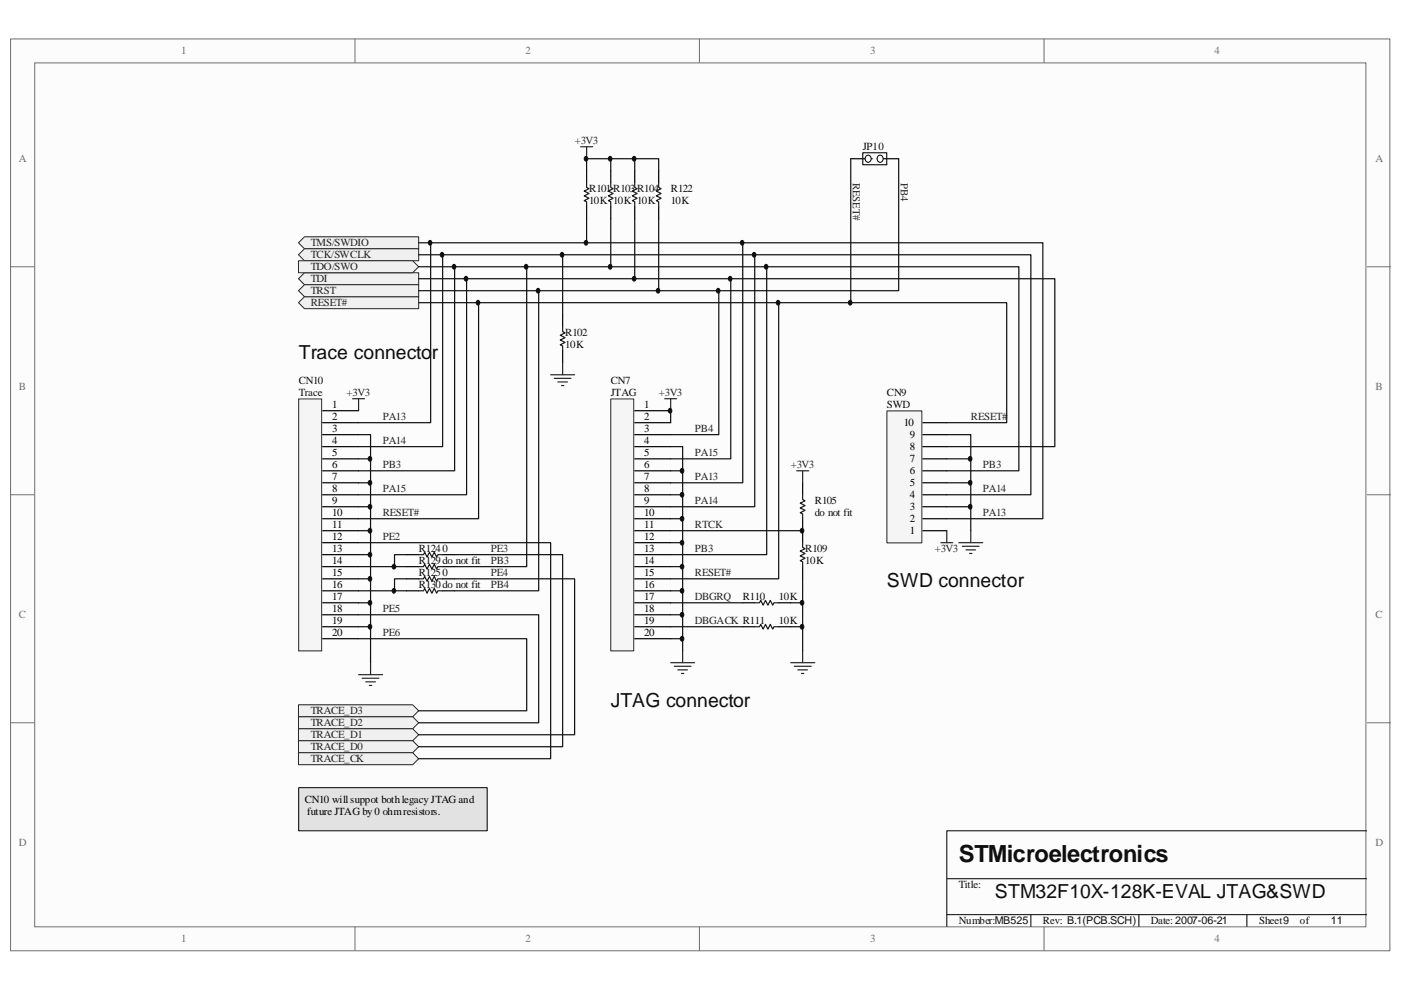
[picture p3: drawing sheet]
<svg xmlns="http://www.w3.org/2000/svg" width="297mm" height="210mm" viewBox="0 0 297 210" stroke-linecap="round" stroke-linejoin="round" font-family="sans-serif">
<path d="M2.3 8.3h292.4v193.3h-292.4z" fill="#fcfcfc"/>
<path d="M2.2 8.3h292.5v193.3h-292.5z" fill="none" stroke="#6e6e6e" stroke-width=".21"/>
<path d="M7.4 13.4h282.2v183.1h-282.2z" fill="#fcfcfc"/>
<g fill="none" stroke="#6e6e6e" stroke-width=".21">
<path d="M7.4 13.3h282.2v183.2h-282.2zM75.3 8.2v5.1M148.3 8.2v5.1M221.4 8.2v5.1M2.2 56.6h5.1M289.8 56.6h5.1M2.2 104.9h5.1M289.8 104.9h5.1M2.2 153.2h5.1M289.8 153.2h5.1M75.3 196.5v5.1M148.3 196.5v5.1"/>
<path d="M221.4 196.5v5.1"/>
</g>
<path d="M289.8 176.1h-89.1v20.4M200.7 186.3h89.1M200.7 193.9h89.1M218.6 193.9v2.6M241.5 193.9v2.6M264.4 193.9v2.6" fill="none" stroke="#000" stroke-width=".21"/>
<path d="M63.4 84.6h4.8v53.4h-4.8z" fill="#f5f5f5"/>
<path d="M63.3 84.6h4.9v53.4h-4.9z" fill="none" stroke="#262626" stroke-width=".21"/>
<g fill="none" stroke="#000" stroke-width=".25">
<path d="M124.4 36.2v2.5M129.5 36.2v2.5M134.6 36.2v2.5M124.4 43.9v2.5M129.5 43.9v2.5M134.6 43.9v2.5M119.3 66.7v2.6M119.3 74.4v2.5M68.4 87.1h7.6M68.4 89.6h7.6M68.4 92.2h7.6M68.4 94.7h7.6"/>
<path d="M68.4 97.3h7.6M68.4 99.8h7.6M68.4 102.4h7.6M68.4 104.9h7.6M68.4 107.4h7.6M68.4 110h7.6M68.4 112.5h7.6M68.4 115.1h7.6M68.4 117.6h7.6M170.2 102.4v2.5M170.2 110v2.5M68.4 120.1h7.6"/>
<path d="M68.4 122.7h7.6M68.4 125.3h7.6M68.4 127.8h7.6M68.4 130.3h7.6M68.4 132.9h7.6M68.4 135.4h7.6"/>
</g>
<path d="M124.4 36.2v-2.5h10.2v2.5M129.5 33.7v2.5M76 92.2h2.6v40.7h-2.6M76 97.3h2.6M76 117.6h2.6M76 112.5h2.6M76 107.4h2.6M76 102.4h2.6M76 127.8h2.6M76 122.7h2.6M76 120.1h10.2M78.6 132.9v7.6" fill="none" stroke="#0e0e0e" stroke-width=".25"/>
<path d="M123.1 31.1h2.5M124.4 31.1v2.6M74.8 84.5h2.5M76 84.5v2.6M76 143h5.1M76.8 143.8h3.5M77.6 144.6h2M78.3 145.3h.5M78.6 140.5v2.5" fill="none" stroke="#262626" stroke-width=".25"/>
<path d="M124.4 38.7v1.1l.5 .2-1 .5 1 .5-1 .5 1 .5-1 .5 .5 .3v1.1M129.5 38.7v1.1l.5 .2-1 .5 1 .5-1 .5 1 .5-1 .5 .5 .3v1.1M134.6 38.7v1.1l.5 .2-1 .5 1 .5-1 .5 1 .5-1 .5 .5 .3v1.1M119.3 69.3v1l.5 .3-1 .5 1 .5-1 .5 1 .5-1 .5 .5 .3v1M170.2 104.9v1l.5 .3-1 .5 1 .5-1 .5 1 .5-1 .5 .5 .3v1" fill="none" stroke="#1c1c1c" stroke-width=".25"/>
<path d="M129.5 84.6h4.9v53.4h-4.9z" fill="#f5f5f5"/>
<path d="M129.5 84.6h4.9v53.4h-4.9z" fill="none" stroke="#262626" stroke-width=".21"/>
<g fill="none" stroke="#000" stroke-width=".25">
<path d="M134.6 87.1h7.6M134.6 89.6h7.6M134.6 92.2h7.6M134.6 94.7h7.6M134.6 97.3h7.6M134.6 99.8h7.6M134.6 102.4h7.6M134.6 104.9h7.6M134.6 107.4h7.6M134.6 110h7.6M134.6 112.5h7.6M134.6 115.1h7.6"/>
<path d="M134.6 117.6h7.6M134.6 120.1h7.6M134.6 122.7h7.6M134.6 125.3h7.6M134.6 127.8h7.6M134.6 130.3h7.6M134.6 132.9h7.6M134.6 135.4h7.6M157.5 127.8h2.5M157.5 132.9h2.5M165.1 127.8h2.5M165.1 132.9h2.5"/>
</g>
<path d="M142.2 94.7h2.5v40.7h-2.5M142.2 99.8h2.5M142.2 115.1h2.5M142.2 110h2.5M142.2 104.9h2.5M142.2 130.3h2.5M142.2 125.3h2.5M142.2 120.1h2.5M144.7 135.4v2.6M167.6 127.8h2.6v10.2M167.6 132.9h2.6" fill="none" stroke="#0e0e0e" stroke-width=".25"/>
<g fill="none" stroke="#262626" stroke-width=".25">
<path d="M140.9 84.5h2.6M142.2 84.5v2.6M168.9 99.8h2.6M170.2 99.8v2.6M144.7 138v2.5M170.2 138v2.5M142.2 140.5h5.1M143 141.3h3.5M143.7 142h2.1M144.5 142.8h.5M167.6 140.5h5.2M168.4 141.3h3.6"/>
<path d="M169.2 142h2M169.9 142.8h.5"/>
</g>
<path d="M160 127.8h1l.3-.5 .5 1 .5-1 .5 1 .5-1 .5 1 .3-.5h1M160 132.9h1l.3-.5 .5 1 .5-1 .5 1 .5-1 .5 1 .3-.5h1" fill="none" stroke="#1c1c1c" stroke-width=".25"/>
<path d="M188.1 87.2h7.3v27.9h-7.3z" fill="#f5f5f5"/>
<path d="M188 87.1h7.4v28h-7.4z" fill="none" stroke="#262626" stroke-width=".21"/>
<g fill="none" stroke="#000" stroke-width=".25">
<path d="M186 33.7h4.5M195.7 99.8h5M195.7 97.3h5M195.7 94.7h5M195.7 92.2h5M195.7 89.6h5M170.2 112.5v2.6M195.7 112.5h5M195.7 110h5M195.7 107.4h5M195.7 104.9h5M195.7 102.4h5"/>
<path d="M170.2 120.1v2.6"/>
</g>
<path d="M199.5 115.1h2.5M200.7 112.5v2.6M203.3 115.1h5.1M204 115.8h3.6M204.8 116.6h2M205.6 117.3h.5M205.8 112.5v2.6" fill="none" stroke="#262626" stroke-width=".25"/>
<path d="M200.7 92.2h5.1v20.3M200.7 97.3h5.1M200.7 107.4h5.1M200.7 102.4h5.1" fill="none" stroke="#0e0e0e" stroke-width=".25"/>
<path d="M170.2 115.1v1l.5 .2-1 .5 1 .5-1 .6 1 .5-1 .5 .5 .2v1" fill="none" stroke="#1c1c1c" stroke-width=".25"/>
<path d="M186.2 33.1a.67 .67 0 0 1 .9 .1 .67 .67 0 0 1 0 .9 .67 .67 0 0 1-.9 .1 .86 .86 0 0 1 0-1.1z" fill-rule="evenodd" fill="#fcfcfc"/>
<path d="M186.2 33.1a.67 .67 0 0 1 .9 .1 .67 .67 0 0 1 0 .9 .67 .67 0 0 1-.9 .1 .86 .86 0 0 1 0-1.1z" fill="none" stroke="#000" stroke-width=".21"/>
<path d="M180.4 33.7h4.6" fill="none" stroke="#000" stroke-width=".25"/>
<path d="M183.6 33.1a.67 .67 0 0 1 .9 .1 .67 .67 0 0 1 0 .9 .67 .67 0 0 1-.9 .1 .86 .86 0 0 1 0-1.1z" fill-rule="evenodd" fill="#fcfcfc"/>
<path d="M183.6 33.1a.67 .67 0 0 1 .9 .1 .67 .67 0 0 1 0 .9 .67 .67 0 0 1-.9 .1 .86 .86 0 0 1 0-1.1z" fill="none" stroke="#000" stroke-width=".21"/>
<path d="M139.7 38.7v1.1l.5 .2-1.1 .5 1.1 .5-1.1 .5 1.1 .5-1.1 .5 .6 .3v1.1M182.9 32.4h5.1v2.5h-5.1zM88.8 117.6h1l.2-.5 .5 1 .6-1 .5 1 .5-1 .5 1 .2-.5h1M88.8 120.1h1l.2-.5 .5 1.1 .6-1.1 .5 1.1 .5-1.1 .5 1.1 .2-.6h1M88.8 122.7h1l.2-.5 .5 1 .6-1 .5 1 .5-1 .5 1 .2-.5h1M88.8 125.3h1l.2-.5 .5 1 .6-1 .5 1 .5-1 .5 1 .2-.5h1" fill="none" stroke="#1c1c1c" stroke-width=".25"/>
<path d="M142.2 87.1v2.5M86.2 117.6h-2.6v2.5M142.2 112.5h28M76 125.3h10.2M86.2 122.7h-2.6v2.6M142.2 127.8h15.3M142.2 132.9h15.3M170.2 122.7v5.1" fill="none" stroke="#0e0e0e" stroke-width=".25"/>
<path d="M139.7 36.2v2.5M139.7 43.9v2.5M86.2 117.6h2.6M93.8 117.6h2.6M86.2 120.1h2.6M86.2 122.7h2.6M86.2 125.3h2.6M93.8 120.1h2.6M93.8 122.7h2.6M93.8 125.3h2.6" fill="none" stroke="#000" stroke-width=".25"/>
<path d="M63.4 167h39.9v9.1h-39.9z" fill="#e2e2e2"/>
<path d="M63.3 167h40v9.1h-40z" fill="none" stroke="#000" stroke-width=".21"/>
<path d="M64.6 57.8h24.2v2.6h-24.2l-1.3-1.3z" fill-rule="evenodd" fill="#f0f0f0"/>
<path d="M64.6 57.8h24.2v2.6h-24.2l-1.3-1.3z" fill="none" stroke="#262626" stroke-width=".21"/>
<path d="M63.3 64.2l1.3-1.3h24.2v2.5h-24.2z" fill-rule="evenodd" fill="#f0f0f0"/>
<path d="M63.3 64.2l1.3-1.3h24.2v2.5h-24.2z" fill="none" stroke="#262626" stroke-width=".21"/>
<path d="M63.3 149.4h24.2l1.3 1.3-1.3 1.3h-24.2z" fill-rule="evenodd" fill="#f0f0f0"/>
<path d="M63.3 149.4h24.2l1.3 1.3-1.3 1.3h-24.2z" fill="none" stroke="#262626" stroke-width=".21"/>
<path d="M63.3 152h24.2l1.3 1.2-1.3 1.3h-24.2z" fill-rule="evenodd" fill="#f0f0f0"/>
<path d="M63.3 152h24.2l1.3 1.2-1.3 1.3h-24.2z" fill="none" stroke="#262626" stroke-width=".21"/>
<path d="M63.3 154.5h24.2l1.3 1.3-1.3 1.3h-24.2z" fill-rule="evenodd" fill="#f0f0f0"/>
<path d="M63.3 154.5h24.2l1.3 1.3-1.3 1.3h-24.2z" fill="none" stroke="#262626" stroke-width=".21"/>
<path d="M63.3 157.1h24.2l1.3 1.2-1.3 1.3h-24.2z" fill-rule="evenodd" fill="#f0f0f0"/>
<path d="M63.3 157.1h24.2l1.3 1.2-1.3 1.3h-24.2z" fill="none" stroke="#262626" stroke-width=".21"/>
<path d="M63.3 159.6h24.2l1.3 1.3-1.3 1.2h-24.2z" fill-rule="evenodd" fill="#f0f0f0"/>
<path d="M63.3 159.6h24.2l1.3 1.3-1.3 1.2h-24.2z" fill="none" stroke="#262626" stroke-width=".21"/>
<path d="M64.6 60.4h24.2v2.5h-24.2l-1.3-1.3z" fill-rule="evenodd" fill="#f0f0f0"/>
<path d="M64.6 60.4h24.2v2.5h-24.2l-1.3-1.3z" fill="none" stroke="#262626" stroke-width=".21"/>
<path d="M64.6 50.2h24.2v2.5h-24.2l-1.3-1.2z" fill-rule="evenodd" fill="#f0f0f0"/>
<path d="M64.6 50.2h24.2v2.5h-24.2l-1.3-1.2z" fill="none" stroke="#262626" stroke-width=".21"/>
<path d="M64.6 52.7h24.2v2.6h-24.2l-1.3-1.3z" fill-rule="evenodd" fill="#f0f0f0"/>
<path d="M64.6 52.7h24.2v2.6h-24.2l-1.3-1.3z" fill="none" stroke="#262626" stroke-width=".21"/>
<path d="M63.3 55.3h24.2l1.3 1.3-1.3 1.2h-24.2z" fill-rule="evenodd" fill="#f0f0f0"/>
<path d="M63.3 55.3h24.2l1.3 1.3-1.3 1.2h-24.2z" fill="none" stroke="#262626" stroke-width=".21"/>
<g fill="none" stroke="#0e0e0e" stroke-width=".25">
<path d="M134.6 33.7h5.1v2.5M180.4 33.7v30.5M190.5 33.7v27.9h-38.1M88.8 51.5h2.5v38.1h-15.3M88.8 54h5v40.7h-17.8M88.8 56.6h7.6v43.2h-20.4M88.8 59.1h10.1v45.8h-22.9M91.3 51.5h66.2v50.9h-15.3M93.8 54h66.2v53.4h-17.8M98.9 59.1h56v38.2h-12.7M111.7 56.6v63.5h-15.3M119.3 54v12.7"/>
<path d="M124.4 46.4v5.1M129.5 46.4v10.2h-33.1M129.5 56.6h33.1v61h-20.4M134.6 46.4v12.7M139.7 46.4v15.2M154.9 59.1h68.7v35.6h-22.9M157.5 51.5h63.6v58.5h-20.4M160 54h58.6v50.9h-17.9M162.6 56.6h53.4v43.2h-15.3M88.8 64.2h12.7v45.8h-25.5M88.8 61.6h25.4v63.7h-17.8M101.5 64.2h63.6v58.5h-22.9"/>
<path d="M114.2 61.6h38.2v30.6h-10.2M165.1 64.2h48.3v25.4h-12.7M76 115.1h40.8v45.8h-28M96.4 117.6h22.9v40.7h-30.5M76 130.3h38.2v22.9h-25.4M76 135.4h35.7v15.3h-22.9M96.4 122.7h25.4v33.1h-33"/>
</g>
<path d="M116.8 79.5h5M119.3 76.9v2.6M117.5 80.2h3.6M118.3 81h2M119 81.7h.5" fill="none" stroke="#262626" stroke-width=".25"/>
<path d="M78.2 132.4a.46 .46 0 0 1 .6 .5 .46 .46 0 0 1-.6 .4 .61 .61 0 0 1 0-.9z" fill-rule="evenodd" fill="#0e0e0e"/>
<path d="M78.2 132.4a.46 .46 0 0 1 .6 .5 .46 .46 0 0 1-.6 .4 .61 .61 0 0 1 0-.9z" fill="none" stroke="#0e0e0e" stroke-width=".21"/>
<path d="M78.2 127.4a.45 .45 0 0 1 .6 .4 .45 .45 0 0 1-.6 .4 .6 .6 0 0 1 0-.8z" fill-rule="evenodd" fill="#0e0e0e"/>
<path d="M78.2 127.4a.45 .45 0 0 1 .6 .4 .45 .45 0 0 1-.6 .4 .6 .6 0 0 1 0-.8z" fill="none" stroke="#0e0e0e" stroke-width=".21"/>
<path d="M78.2 122.3a.45 .45 0 0 1 .6 .4 .45 .45 0 0 1-.6 .5 .6 .6 0 0 1 0-.9z" fill-rule="evenodd" fill="#0e0e0e"/>
<path d="M78.2 122.3a.45 .45 0 0 1 .6 .4 .45 .45 0 0 1-.6 .5 .6 .6 0 0 1 0-.9z" fill="none" stroke="#0e0e0e" stroke-width=".21"/>
<path d="M78.2 117.2a.45 .45 0 0 1 .6 .4 .45 .45 0 0 1-.6 .4 .6 .6 0 0 1 0-.8z" fill-rule="evenodd" fill="#0e0e0e"/>
<path d="M78.2 117.2a.45 .45 0 0 1 .6 .4 .45 .45 0 0 1-.6 .4 .6 .6 0 0 1 0-.8z" fill="none" stroke="#0e0e0e" stroke-width=".21"/>
<path d="M78.2 112.1a.46 .46 0 0 1 .6 .4 .46 .46 0 0 1-.6 .5 .61 .61 0 0 1 0-.9z" fill-rule="evenodd" fill="#0e0e0e"/>
<path d="M78.2 112.1a.46 .46 0 0 1 .6 .4 .46 .46 0 0 1-.6 .5 .61 .61 0 0 1 0-.9z" fill="none" stroke="#0e0e0e" stroke-width=".21"/>
<path d="M78.2 107a.46 .46 0 0 1 .6 .4 .46 .46 0 0 1-.6 .5 .61 .61 0 0 1 0-.9z" fill-rule="evenodd" fill="#0e0e0e"/>
<path d="M78.2 107a.46 .46 0 0 1 .6 .4 .46 .46 0 0 1-.6 .5 .61 .61 0 0 1 0-.9z" fill="none" stroke="#0e0e0e" stroke-width=".21"/>
<path d="M78.2 101.9a.45 .45 0 0 1 .6 .5 .45 .45 0 0 1-.6 .4 .6 .6 0 0 1 0-.9z" fill-rule="evenodd" fill="#0e0e0e"/>
<path d="M78.2 101.9a.45 .45 0 0 1 .6 .5 .45 .45 0 0 1-.6 .4 .6 .6 0 0 1 0-.9z" fill="none" stroke="#0e0e0e" stroke-width=".21"/>
<path d="M78.2 96.8a.45 .45 0 0 1 .6 .5 .45 .45 0 0 1-.6 .4 .6 .6 0 0 1 0-.9z" fill-rule="evenodd" fill="#0e0e0e"/>
<path d="M78.2 96.8a.45 .45 0 0 1 .6 .5 .45 .45 0 0 1-.6 .4 .6 .6 0 0 1 0-.9z" fill="none" stroke="#0e0e0e" stroke-width=".21"/>
<path d="M83.3 124.8a.45 .45 0 0 1 .6 .5 .45 .45 0 0 1-.6 .4 .6 .6 0 0 1 0-.9z" fill-rule="evenodd" fill="#0e0e0e"/>
<path d="M83.3 124.8a.45 .45 0 0 1 .6 .5 .45 .45 0 0 1-.6 .4 .6 .6 0 0 1 0-.9z" fill="none" stroke="#0e0e0e" stroke-width=".21"/>
<path d="M83.3 119.7a.45 .45 0 0 1 .6 .4 .45 .45 0 0 1-.6 .5 .6 .6 0 0 1 0-.9z" fill-rule="evenodd" fill="#0e0e0e"/>
<path d="M83.3 119.7a.45 .45 0 0 1 .6 .4 .45 .45 0 0 1-.6 .5 .6 .6 0 0 1 0-.9z" fill="none" stroke="#0e0e0e" stroke-width=".21"/>
<path d="M91 51a.45 .45 0 0 1 .6 .5 .45 .45 0 0 1-.6 .4 .6 .6 0 0 1 0-.9z" fill-rule="evenodd" fill="#0e0e0e"/>
<path d="M91 51a.45 .45 0 0 1 .6 .5 .45 .45 0 0 1-.6 .4 .6 .6 0 0 1 0-.9z" fill="none" stroke="#0e0e0e" stroke-width=".21"/>
<path d="M93.5 53.6a.46 .46 0 0 1 .6 .4 .46 .46 0 0 1-.6 .5 .61 .61 0 0 1 0-.9z" fill-rule="evenodd" fill="#0e0e0e"/>
<path d="M93.5 53.6a.46 .46 0 0 1 .6 .4 .46 .46 0 0 1-.6 .5 .61 .61 0 0 1 0-.9z" fill="none" stroke="#0e0e0e" stroke-width=".21"/>
<path d="M96.1 56.1a.46 .46 0 0 1 .5 .5 .46 .46 0 0 1-.5 .4 .61 .61 0 0 1 0-.9z" fill-rule="evenodd" fill="#0e0e0e"/>
<path d="M96.1 56.1a.46 .46 0 0 1 .5 .5 .46 .46 0 0 1-.5 .4 .61 .61 0 0 1 0-.9z" fill="none" stroke="#0e0e0e" stroke-width=".21"/>
<path d="M98.6 58.7a.46 .46 0 0 1 .6 .4 .46 .46 0 0 1-.6 .4 .61 .61 0 0 1 0-.8z" fill-rule="evenodd" fill="#0e0e0e"/>
<path d="M98.6 58.7a.46 .46 0 0 1 .6 .4 .46 .46 0 0 1-.6 .4 .61 .61 0 0 1 0-.8z" fill="none" stroke="#0e0e0e" stroke-width=".21"/>
<path d="M101.1 63.7a.45 .45 0 0 1 .6 .5 .45 .45 0 0 1-.6 .4 .6 .6 0 0 1 0-.9z" fill-rule="evenodd" fill="#0e0e0e"/>
<path d="M101.1 63.7a.45 .45 0 0 1 .6 .5 .45 .45 0 0 1-.6 .4 .6 .6 0 0 1 0-.9z" fill="none" stroke="#0e0e0e" stroke-width=".21"/>
<path d="M111.4 56.1a.46 .46 0 0 1 .5 .5 .46 .46 0 0 1-.5 .4 .61 .61 0 0 1 0-.9z" fill-rule="evenodd" fill="#0e0e0e"/>
<path d="M111.4 56.1a.46 .46 0 0 1 .5 .5 .46 .46 0 0 1-.5 .4 .61 .61 0 0 1 0-.9z" fill="none" stroke="#0e0e0e" stroke-width=".21"/>
<path d="M113.9 61.2a.45 .45 0 0 1 .6 .4 .45 .45 0 0 1-.6 .5 .6 .6 0 0 1 0-.9z" fill-rule="evenodd" fill="#0e0e0e"/>
<path d="M113.9 61.2a.45 .45 0 0 1 .6 .4 .45 .45 0 0 1-.6 .5 .6 .6 0 0 1 0-.9z" fill="none" stroke="#0e0e0e" stroke-width=".21"/>
<path d="M119 53.6a.46 .46 0 0 1 .5 .4 .46 .46 0 0 1-.5 .5 .61 .61 0 0 1 0-.9z" fill-rule="evenodd" fill="#0e0e0e"/>
<path d="M119 53.6a.46 .46 0 0 1 .5 .4 .46 .46 0 0 1-.5 .5 .61 .61 0 0 1 0-.9z" fill="none" stroke="#0e0e0e" stroke-width=".21"/>
<path d="M124.1 51a.45 .45 0 0 1 .5 .5 .45 .45 0 0 1-.5 .4 .6 .6 0 0 1 0-.9z" fill-rule="evenodd" fill="#0e0e0e"/>
<path d="M124.1 51a.45 .45 0 0 1 .5 .5 .45 .45 0 0 1-.5 .4 .6 .6 0 0 1 0-.9z" fill="none" stroke="#0e0e0e" stroke-width=".21"/>
<path d="M124.1 33.2a.46 .46 0 0 1 .5 .5 .46 .46 0 0 1-.5 .4 .61 .61 0 0 1 0-.9z" fill-rule="evenodd" fill="#0e0e0e"/>
<path d="M124.1 33.2a.46 .46 0 0 1 .5 .5 .46 .46 0 0 1-.5 .4 .61 .61 0 0 1 0-.9z" fill="none" stroke="#0e0e0e" stroke-width=".21"/>
<path d="M129.2 56.1a.46 .46 0 0 1 .5 .5 .46 .46 0 0 1-.5 .4 .61 .61 0 0 1 0-.9z" fill-rule="evenodd" fill="#0e0e0e"/>
<path d="M129.2 56.1a.46 .46 0 0 1 .5 .5 .46 .46 0 0 1-.5 .4 .61 .61 0 0 1 0-.9z" fill="none" stroke="#0e0e0e" stroke-width=".21"/>
<path d="M129.2 33.2a.46 .46 0 0 1 .5 .5 .46 .46 0 0 1-.5 .4 .61 .61 0 0 1 0-.9z" fill-rule="evenodd" fill="#0e0e0e"/>
<path d="M129.2 33.2a.46 .46 0 0 1 .5 .5 .46 .46 0 0 1-.5 .4 .61 .61 0 0 1 0-.9z" fill="none" stroke="#0e0e0e" stroke-width=".21"/>
<path d="M134.3 58.7a.46 .46 0 0 1 .5 .4 .46 .46 0 0 1-.5 .4 .61 .61 0 0 1 0-.8z" fill-rule="evenodd" fill="#0e0e0e"/>
<path d="M134.3 58.7a.46 .46 0 0 1 .5 .4 .46 .46 0 0 1-.5 .4 .61 .61 0 0 1 0-.8z" fill="none" stroke="#0e0e0e" stroke-width=".21"/>
<path d="M134.3 33.2a.46 .46 0 0 1 .5 .5 .46 .46 0 0 1-.5 .4 .61 .61 0 0 1 0-.9z" fill-rule="evenodd" fill="#0e0e0e"/>
<path d="M134.3 33.2a.46 .46 0 0 1 .5 .5 .46 .46 0 0 1-.5 .4 .61 .61 0 0 1 0-.9z" fill="none" stroke="#0e0e0e" stroke-width=".21"/>
<path d="M139.3 61.2a.45 .45 0 0 1 .6 .4 .45 .45 0 0 1-.6 .5 .6 .6 0 0 1 0-.9z" fill-rule="evenodd" fill="#0e0e0e"/>
<path d="M139.3 61.2a.45 .45 0 0 1 .6 .4 .45 .45 0 0 1-.6 .5 .6 .6 0 0 1 0-.9z" fill="none" stroke="#0e0e0e" stroke-width=".21"/>
<path d="M141.9 86.6a.45 .45 0 0 1 .5 .5 .45 .45 0 0 1-.5 .4 .6 .6 0 0 1 0-.9z" fill-rule="evenodd" fill="#0e0e0e"/>
<path d="M141.9 86.6a.45 .45 0 0 1 .5 .5 .45 .45 0 0 1-.5 .4 .6 .6 0 0 1 0-.9z" fill="none" stroke="#0e0e0e" stroke-width=".21"/>
<path d="M144.4 135a.46 .46 0 0 1 .6 .4 .46 .46 0 0 1-.6 .5 .61 .61 0 0 1 0-.9z" fill-rule="evenodd" fill="#0e0e0e"/>
<path d="M144.4 135a.46 .46 0 0 1 .6 .4 .46 .46 0 0 1-.6 .5 .61 .61 0 0 1 0-.9z" fill="none" stroke="#0e0e0e" stroke-width=".21"/>
<path d="M144.4 129.9a.45 .45 0 0 1 .6 .4 .45 .45 0 0 1-.6 .5 .6 .6 0 0 1 0-.9z" fill-rule="evenodd" fill="#0e0e0e"/>
<path d="M144.4 129.9a.45 .45 0 0 1 .6 .4 .45 .45 0 0 1-.6 .5 .6 .6 0 0 1 0-.9z" fill="none" stroke="#0e0e0e" stroke-width=".21"/>
<path d="M144.4 124.8a.45 .45 0 0 1 .6 .5 .45 .45 0 0 1-.6 .4 .6 .6 0 0 1 0-.9z" fill-rule="evenodd" fill="#0e0e0e"/>
<path d="M144.4 124.8a.45 .45 0 0 1 .6 .5 .45 .45 0 0 1-.6 .4 .6 .6 0 0 1 0-.9z" fill="none" stroke="#0e0e0e" stroke-width=".21"/>
<path d="M144.4 119.7a.45 .45 0 0 1 .6 .4 .45 .45 0 0 1-.6 .5 .6 .6 0 0 1 0-.9z" fill-rule="evenodd" fill="#0e0e0e"/>
<path d="M144.4 119.7a.45 .45 0 0 1 .6 .4 .45 .45 0 0 1-.6 .5 .6 .6 0 0 1 0-.9z" fill="none" stroke="#0e0e0e" stroke-width=".21"/>
<path d="M144.4 114.6a.45 .45 0 0 1 .6 .5 .45 .45 0 0 1-.6 .4 .6 .6 0 0 1 0-.9z" fill-rule="evenodd" fill="#0e0e0e"/>
<path d="M144.4 114.6a.45 .45 0 0 1 .6 .5 .45 .45 0 0 1-.6 .4 .6 .6 0 0 1 0-.9z" fill="none" stroke="#0e0e0e" stroke-width=".21"/>
<path d="M144.4 109.5a.46 .46 0 0 1 .6 .5 .46 .46 0 0 1-.6 .4 .61 .61 0 0 1 0-.9z" fill-rule="evenodd" fill="#0e0e0e"/>
<path d="M144.4 109.5a.46 .46 0 0 1 .6 .5 .46 .46 0 0 1-.6 .4 .61 .61 0 0 1 0-.9z" fill="none" stroke="#0e0e0e" stroke-width=".21"/>
<path d="M144.4 104.5a.45 .45 0 0 1 .6 .4 .45 .45 0 0 1-.6 .4 .6 .6 0 0 1 0-.8z" fill-rule="evenodd" fill="#0e0e0e"/>
<path d="M144.4 104.5a.45 .45 0 0 1 .6 .4 .45 .45 0 0 1-.6 .4 .6 .6 0 0 1 0-.8z" fill="none" stroke="#0e0e0e" stroke-width=".21"/>
<path d="M144.4 99.4a.45 .45 0 0 1 .6 .4 .45 .45 0 0 1-.6 .5 .6 .6 0 0 1 0-.9z" fill-rule="evenodd" fill="#0e0e0e"/>
<path d="M144.4 99.4a.45 .45 0 0 1 .6 .4 .45 .45 0 0 1-.6 .5 .6 .6 0 0 1 0-.9z" fill="none" stroke="#0e0e0e" stroke-width=".21"/>
<path d="M152.1 61.2a.45 .45 0 0 1 .6 .4 .45 .45 0 0 1-.6 .5 .6 .6 0 0 1 0-.9z" fill-rule="evenodd" fill="#0e0e0e"/>
<path d="M152.1 61.2a.45 .45 0 0 1 .6 .4 .45 .45 0 0 1-.6 .5 .6 .6 0 0 1 0-.9z" fill="none" stroke="#0e0e0e" stroke-width=".21"/>
<path d="M154.6 58.7a.46 .46 0 0 1 .6 .4 .46 .46 0 0 1-.6 .4 .61 .61 0 0 1 0-.8z" fill-rule="evenodd" fill="#0e0e0e"/>
<path d="M154.6 58.7a.46 .46 0 0 1 .6 .4 .46 .46 0 0 1-.6 .4 .61 .61 0 0 1 0-.8z" fill="none" stroke="#0e0e0e" stroke-width=".21"/>
<path d="M157.2 51a.45 .45 0 0 1 .5 .5 .45 .45 0 0 1-.5 .4 .6 .6 0 0 1 0-.9z" fill-rule="evenodd" fill="#0e0e0e"/>
<path d="M157.2 51a.45 .45 0 0 1 .5 .5 .45 .45 0 0 1-.5 .4 .6 .6 0 0 1 0-.9z" fill="none" stroke="#0e0e0e" stroke-width=".21"/>
<path d="M159.7 53.6a.46 .46 0 0 1 .6 .4 .46 .46 0 0 1-.6 .5 .61 .61 0 0 1 0-.9z" fill-rule="evenodd" fill="#0e0e0e"/>
<path d="M159.7 53.6a.46 .46 0 0 1 .6 .4 .46 .46 0 0 1-.6 .5 .61 .61 0 0 1 0-.9z" fill="none" stroke="#0e0e0e" stroke-width=".21"/>
<path d="M162.2 56.1a.46 .46 0 0 1 .6 .5 .46 .46 0 0 1-.6 .4 .61 .61 0 0 1 0-.9z" fill-rule="evenodd" fill="#0e0e0e"/>
<path d="M162.2 56.1a.46 .46 0 0 1 .6 .5 .46 .46 0 0 1-.6 .4 .61 .61 0 0 1 0-.9z" fill="none" stroke="#0e0e0e" stroke-width=".21"/>
<path d="M164.8 63.7a.45 .45 0 0 1 .6 .5 .45 .45 0 0 1-.6 .4 .6 .6 0 0 1 0-.9z" fill-rule="evenodd" fill="#0e0e0e"/>
<path d="M164.8 63.7a.45 .45 0 0 1 .6 .5 .45 .45 0 0 1-.6 .4 .6 .6 0 0 1 0-.9z" fill="none" stroke="#0e0e0e" stroke-width=".21"/>
<path d="M169.9 132.4a.46 .46 0 0 1 .5 .5 .46 .46 0 0 1-.5 .4 .61 .61 0 0 1 0-.9z" fill-rule="evenodd" fill="#0e0e0e"/>
<path d="M169.9 132.4a.46 .46 0 0 1 .5 .5 .46 .46 0 0 1-.5 .4 .61 .61 0 0 1 0-.9z" fill="none" stroke="#0e0e0e" stroke-width=".21"/>
<path d="M169.9 127.4a.45 .45 0 0 1 .5 .4 .45 .45 0 0 1-.5 .4 .6 .6 0 0 1 0-.8z" fill-rule="evenodd" fill="#0e0e0e"/>
<path d="M169.9 127.4a.45 .45 0 0 1 .5 .4 .45 .45 0 0 1-.5 .4 .6 .6 0 0 1 0-.8z" fill="none" stroke="#0e0e0e" stroke-width=".21"/>
<path d="M169.9 112.1a.46 .46 0 0 1 .5 .4 .46 .46 0 0 1-.5 .5 .61 .61 0 0 1 0-.9z" fill-rule="evenodd" fill="#0e0e0e"/>
<path d="M169.9 112.1a.46 .46 0 0 1 .5 .4 .46 .46 0 0 1-.5 .5 .61 .61 0 0 1 0-.9z" fill="none" stroke="#0e0e0e" stroke-width=".21"/>
<path d="M180.1 63.7a.45 .45 0 0 1 .5 .5 .45 .45 0 0 1-.5 .4 .6 .6 0 0 1 0-.9z" fill-rule="evenodd" fill="#0e0e0e"/>
<path d="M180.1 63.7a.45 .45 0 0 1 .5 .5 .45 .45 0 0 1-.5 .4 .6 .6 0 0 1 0-.9z" fill="none" stroke="#0e0e0e" stroke-width=".21"/>
<path d="M205.5 107a.46 .46 0 0 1 .6 .4 .46 .46 0 0 1-.6 .5 .61 .61 0 0 1 0-.9z" fill-rule="evenodd" fill="#0e0e0e"/>
<path d="M205.5 107a.46 .46 0 0 1 .6 .4 .46 .46 0 0 1-.6 .5 .61 .61 0 0 1 0-.9z" fill="none" stroke="#0e0e0e" stroke-width=".21"/>
<path d="M205.5 101.9a.45 .45 0 0 1 .6 .5 .45 .45 0 0 1-.6 .4 .6 .6 0 0 1 0-.9z" fill-rule="evenodd" fill="#0e0e0e"/>
<path d="M205.5 101.9a.45 .45 0 0 1 .6 .5 .45 .45 0 0 1-.6 .4 .6 .6 0 0 1 0-.9z" fill="none" stroke="#0e0e0e" stroke-width=".21"/>
<path d="M205.5 96.8a.45 .45 0 0 1 .6 .5 .45 .45 0 0 1-.6 .4 .6 .6 0 0 1 0-.9z" fill-rule="evenodd" fill="#0e0e0e"/>
<path d="M205.5 96.8a.45 .45 0 0 1 .6 .5 .45 .45 0 0 1-.6 .4 .6 .6 0 0 1 0-.9z" fill="none" stroke="#0e0e0e" stroke-width=".21"/>
<text font-size="5" fill="#0e0e0e" x="203.3" y="182.7">STMicroelectronics</text>
<g font-size="4.1" fill="#0e0e0e">
<text x="63.3" y="76">Trace connector</text>
<text x="188" y="124.4">SWD connector</text>
<text x="129.5" y="149.8">JTAG connector</text>
<text x="210.9" y="190.5">STM32F10X-128K-EVAL JTAG&amp;SWD</text>
</g>
<g font-size="2.3" fill="#706f64">
<text x="38.4" y="11.5">1</text>
<text x="111.4" y="11.5">2</text>
<text x="184.5" y="11.5">3</text>
<text x="257.5" y="11.5">4</text>
<text x="4" y="34.4">A</text>
<text x="291.6" y="34.4">A</text>
<text x="4" y="82.7">B</text>
<text x="291.6" y="82.7">B</text>
<text x="4" y="131.1">C</text>
<text x="291.6" y="131.1">C</text>
<text x="4" y="179.4">D</text>
<text x="291.6" y="179.4">D</text>
<text x="38.4" y="199.8">1</text>
<text x="111.4" y="199.8">2</text>
<text x="184.5" y="199.8">3</text>
<text x="257.5" y="199.8">4</text>
</g>
<g font-size="2.3" fill="#262626">
<text x="121.9" y="30.6">+3V3</text>
<text x="180.8" y="38.8" transform="rotate(90 180.8 38.8)">RESET#</text>
<text x="191" y="38.8" transform="rotate(90 191 38.8)">PB4</text>
<text x="65.9" y="52.2">TMS/SWDIO</text>
<text x="65.9" y="59.9">TDI</text>
<text x="65.9" y="54.7">TCK/SWCLK</text>
<text x="65.9" y="57.3">TDO/SWO</text>
<text x="65.9" y="64.9">RESET#</text>
<text x="65.9" y="62.4">TRST</text>
<text x="73.5" y="84">+3V3</text>
<text x="139.7" y="84">+3V3</text>
<text x="81.1" y="89.1">PA13</text>
<text x="205.9" y="89.1">RESET#</text>
<text x="81.1" y="94.2">PA14</text>
<text x="147.3" y="91.7">PB4</text>
<text x="81.1" y="99.3">PB3</text>
<text x="147.3" y="101.8">PA13</text>
<text x="147.3" y="96.7">PA15</text>
<text x="167.7" y="99.3">+3V3</text>
<text x="208.4" y="99.3">PB3</text>
<text x="81.1" y="104.4">PA15</text>
<text x="147.3" y="106.9">PA14</text>
<text x="208.4" y="104.4">PA14</text>
<text x="81.1" y="109.4">RESET#</text>
<text x="147.3" y="112">RTCK</text>
<text x="208.4" y="109.4">PA13</text>
<text x="81.1" y="114.6">PE2</text>
<text x="104.1" y="117.1">PE3</text>
<text x="104.1" y="119.6">PB3</text>
<text x="147.3" y="117.1">PB3</text>
<text x="198.2" y="117.1">+3V3</text>
<text x="104.1" y="122.2">PE4</text>
<text x="104.1" y="124.7">PB4</text>
<text x="147.3" y="122.2">RESET#</text>
<text x="81.1" y="129.8">PE5</text>
<text x="147.3" y="127.3">DBGRQ</text>
<text x="81.1" y="134.9">PE6</text>
<text x="147.3" y="132.3">DBGACK R111</text>
<text x="65.9" y="151.4">TRACE_D3</text>
<text x="65.9" y="154">TRACE_D2</text>
<text x="65.9" y="156.5">TRACE_D1</text>
<text x="65.9" y="159">TRACE_D0</text>
<text x="65.9" y="161.6">TRACE_CK</text>
</g>
<g font-size="2.3" fill="#0e0e0e">
<text x="183" y="31.8">JP10</text>
<text x="124.9" y="40.8">R101R103R104</text>
<text x="142.2" y="40.8">R122</text>
<text x="124.9" y="43.3">10K 10K 10K</text>
<text x="142.2" y="43.3">10K</text>
<text x="119.8" y="71.3">R102</text>
<text x="119.8" y="73.8">10K</text>
<text x="63.3" y="81.4">CN10</text>
<text x="63.3" y="84">Trace</text>
<text x="129.5" y="81.4">CN7</text>
<text x="129.5" y="84">JTAG</text>
<text x="188" y="84">CN9</text>
<text x="188" y="86.6">SWD</text>
<text x="172.8" y="106.9">R105</text>
<text x="172.8" y="109.4">do not fit</text>
<text x="88.8" y="117.1">R1240</text>
<text x="88.8" y="119.6">R129do not fit</text>
<text x="170.7" y="117.1">R109</text>
<text x="170.7" y="119.6">10K</text>
<text x="88.8" y="122.2">R1250</text>
<text x="88.8" y="124.7">R130do not fit</text>
<text x="157.5" y="127.3">R110</text>
<text x="165.1" y="127.3">10K</text>
<text x="165.1" y="132.3">10K</text>
<text x="203.3" y="188.3">Title:</text>
<text x="203.3" y="196">Number:MB525</text>
<text x="221.1" y="196">Rev: B.1(PCB.SCH)</text>
<text x="244" y="196">Date:2007-06-21</text>
<text x="267" y="196">Sheet9</text>
<text x="275.6" y="196">of</text>
<text x="282.2" y="196">11</text>
</g>
<g font-size="2.3">
<text x="70.4" y="86.6">1</text>
<text x="70.4" y="89.1">2</text>
<text x="136.6" y="86.6">1</text>
<text x="136.6" y="89.1">2</text>
<text x="70.4" y="91.7">3</text>
<text x="70.4" y="94.2">4</text>
<text x="136.6" y="91.7">3</text>
<text x="136.6" y="94.2">4</text>
<text x="191.6" y="90.4">10</text>
<text x="192.9" y="95.5">8</text>
<text x="192.9" y="92.9">9</text>
<text x="70.4" y="96.7">5</text>
<text x="70.4" y="99.3">6</text>
<text x="70.4" y="101.8">7</text>
<text x="136.6" y="96.7">5</text>
<text x="136.6" y="99.3">6</text>
<text x="136.6" y="101.8">7</text>
<text x="192.9" y="100.5">6</text>
<text x="192.9" y="98">7</text>
<text x="70.4" y="104.4">8</text>
<text x="70.4" y="106.9">9</text>
<text x="136.6" y="104.4">8</text>
<text x="136.6" y="106.9">9</text>
<text x="192.9" y="105.6">4</text>
<text x="192.9" y="103.1">5</text>
<text x="70.4" y="109.4">10</text>
<text x="70.4" y="112">11</text>
<text x="136.6" y="109.4">10</text>
<text x="136.6" y="112">11</text>
<text x="192.9" y="113.3">1</text>
<text x="192.9" y="110.7">2</text>
<text x="192.9" y="108.2">3</text>
<text x="70.4" y="114.6">12</text>
<text x="70.4" y="117.1">13</text>
<text x="70.4" y="119.6">14</text>
<text x="136.6" y="114.6">12</text>
<text x="136.6" y="117.1">13</text>
<text x="136.6" y="119.6">14</text>
<text x="70.4" y="122.2">15</text>
<text x="70.4" y="124.7">16</text>
<text x="136.6" y="122.2">15</text>
<text x="136.6" y="124.7">16</text>
<text x="70.4" y="127.3">17</text>
<text x="70.4" y="129.8">18</text>
<text x="136.6" y="127.3">17</text>
<text x="136.6" y="129.8">18</text>
<text x="70.4" y="132.3">19</text>
<text x="70.4" y="134.9">20</text>
<text x="136.6" y="132.3">19</text>
<text x="136.6" y="134.9">20</text>
<text x="64.6" y="170.3">CN10 will suppot both legacy JTAG and</text>
<text x="65.1" y="172.8">future JTAG by 0 ohm resistors.</text>
</g>
</svg>
